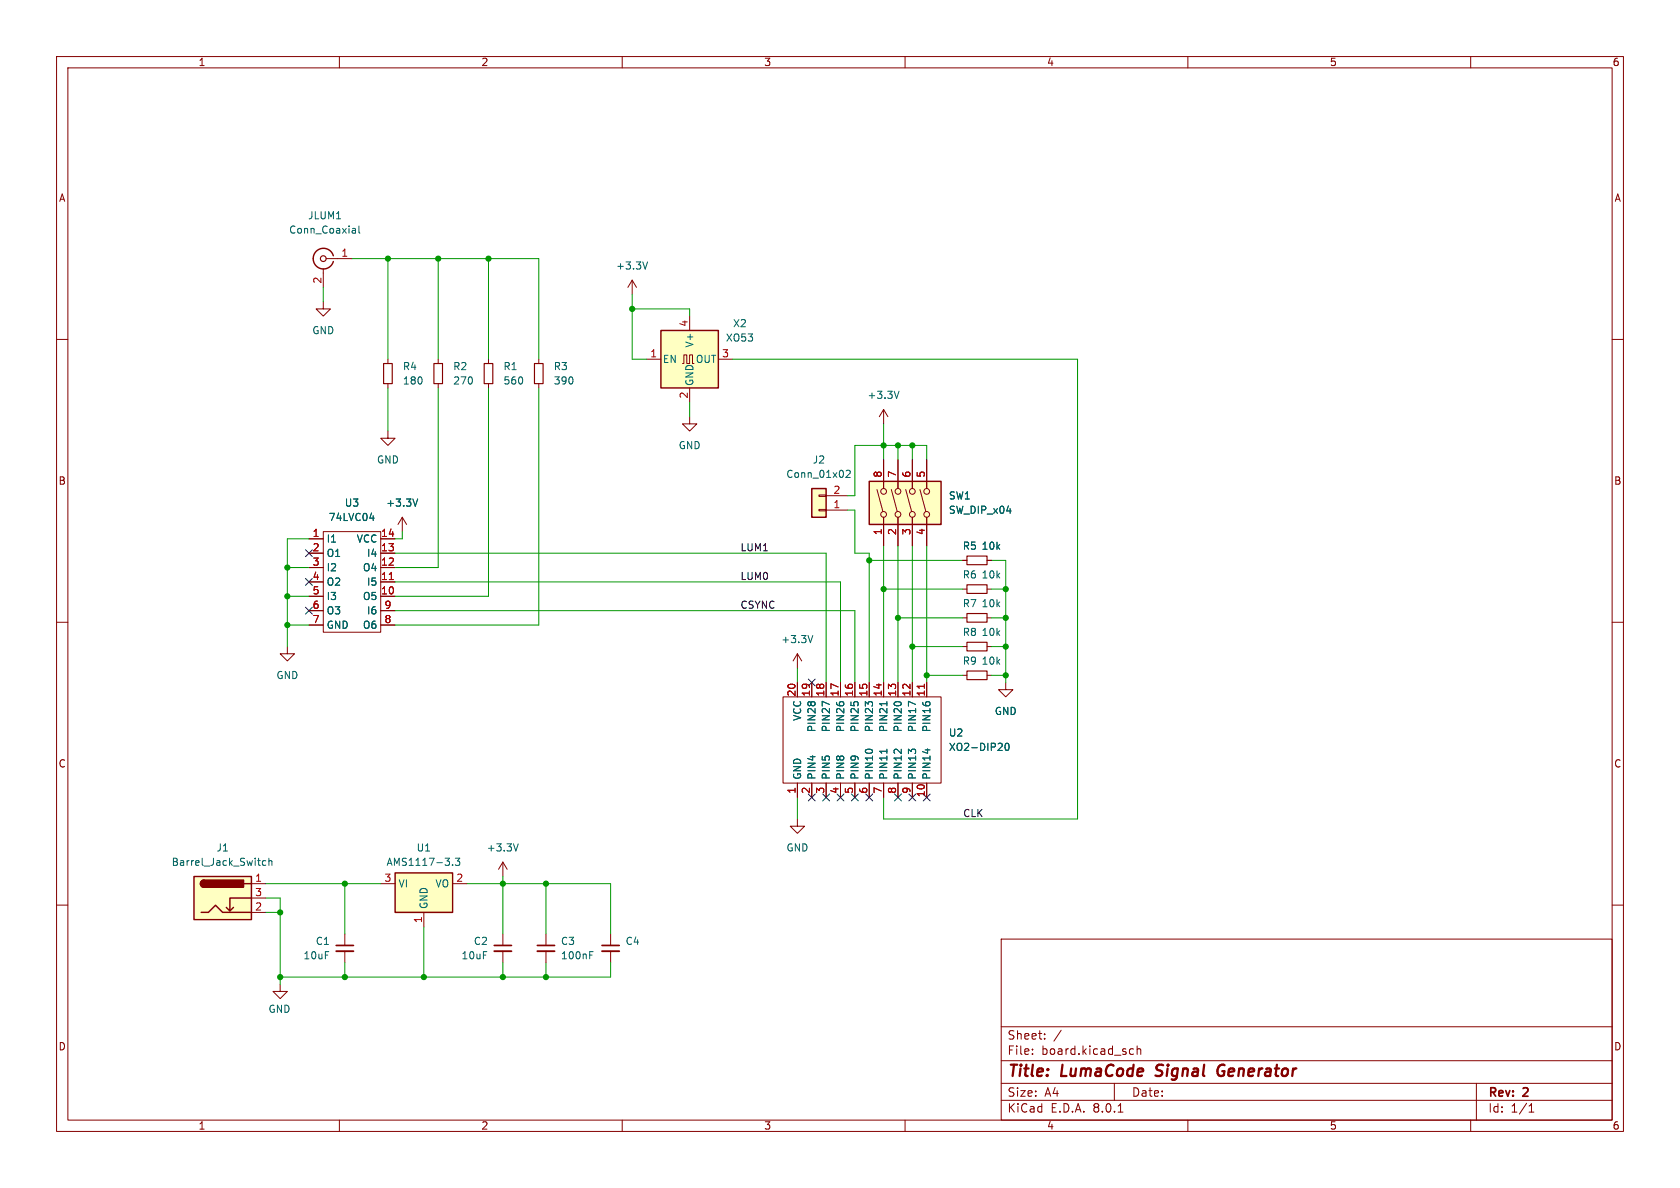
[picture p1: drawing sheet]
<svg xmlns="http://www.w3.org/2000/svg" width="297mm" height="210mm" viewBox="0 0 297 210" stroke-linecap="round" stroke-linejoin="round" font-family="sans-serif">
<g fill="none" stroke="#840000" stroke-width=".18">
<path d="M10 10h277v190h-277zM12 12h273v186h-273zM60 10v2M110 10v2M160 10v2M210 10v2M260 10v2M10 60h2M285 60h2M10 110h2M170.2 114.3h.7M174.5 114.3h.8"/>
<path d="M285 110h2M10 160h2M285 160h2M177 166h108v32h-108zM60 198v2M110 198v2M160 198v2M177 194.5h108M177 191.5h108M177 187.5h108M177 181.5h108M182.5 186.3v.1"/>
<path d="M182.5 185.5v.1M184.7 183.6v.1M184.7 182.8v.1M187.6 182.1l-1.3 2M197 191.5v3M197.7 196.6h.8M199.8 186.3h.6M199.8 185.5h.6M201 185.5l.2-.1 .4 .1 .1 .9M201 184.9v1.5M210 198v2M260 198v2"/>
<path d="M261 191.5v6.5M270.3 196.6h.9M270.3 195.5l.4-.4v1.5"/>
</g>
<path d="M204.3 190.1l.2 .1M204.6 188.4l-.2 .4 .1 .2M216.1 189.4h.4M216.3 188.2a1.13 1.13 0 0 0-1 .7 1.13 1.13 0 0 0 .2 1.2l.3 .1 .5-.1" fill="none" stroke="#840000" stroke-width=".4"/>
<path d="M170.9 113.5h3.6v1.6h-3.6z" fill="none" stroke="#840000" stroke-width=".2"/>
<path d="M69.8 154.3h10.2v7h-10.2z" fill="#ffffc2"/>
<path d="M69.8 154.3h10.2v7h-10.2z" fill="none" stroke="#840000" stroke-width=".25"/>
<path d="M50.8 114.3v1.3h1.3l-1.3 1.2-1.3-1.2h1.3M170.2 109.2h.7M174.5 109.2h.8M67.3 156.2h2.5M80 156.2h2.5M74.9 161.3v2.5" fill="none" stroke="#840000" stroke-width=".18"/>
<path d="M80 152.9v.1M80.5 151.7h.8l-.4 .5 .3 .1v.6l-.2 .1-.5-.1" fill="none" stroke="#006464" stroke-width=".18"/>
<path d="M170.9 108.5h3.6v1.5h-3.6z" fill="none" stroke="#840000" stroke-width=".2"/>
<path d="M34.3 154.9h10.1v7.7h-10.1z" fill="#ffffc2"/>
<path d="M58.9 45.2a1.81 1.81 0 0 0-2.8-1 1.81 1.81 0 0 0 0 3 1.81 1.81 0 0 0 2.8-1M34.3 154.9h10.1v7.7h-10.1zM36.1 155.6a.64 .64 0 0 0-.7 .6 .64 .64 0 0 0 .7 .6M43.2 156.2h1.2M44.4 158.8h-3.8v2.2l-.6-.6M35.6 161.3h1.2l1.3-1.3 1.3 1.3h5M41.3 160.4l-.7 .6" fill="none" stroke="#840000" stroke-width=".25"/>
<g fill="#840000" stroke="#840000" stroke-width=".25">
<path d="M35.6 155.8l.5-.2v1.2a.63 .63 0 0 1-.6-.3 .63 .63 0 0 1 .1-.7z"/>
<path d="M36.1 155.6h7v1.2h-7z"/>
</g>
<g fill="none" stroke="#840000" stroke-width=".18">
<path d="M57.1 53.3v1.3h1.3l-1.3 1.3-1.2-1.3h1.2M57.1 47.5v3.3M57.7 45.7h4.5M111.8 49.5l-.8 1.3M111.8 49.5v2.6M111.8 49.5l.7 1.3M68.6 76.2v1.3h1.2l-1.2 1.2-1.3-1.2h1.3M68.6 63.5v.8M68.6 67.8v.8M77.5 63.5v.8M77.5 67.8v.8M86.4 63.5v.8"/>
<path d="M86.4 67.8v.8M95.2 63.5v.8M95.2 67.8v.8M54.6 95.3h2.5M54.6 97.8h2.5M57.1 94h10.2v17.8h-10.2zM67.3 95.3h2.5M67.3 97.8h2.5M71.1 91.4l.8 1.3M71.1 91.4v2.6M71.1 91.4l-.7 1.3M54.6 105.4h2.5"/>
<path d="M54.6 102.9h2.5M54.6 100.3h2.5M54.6 108h2.5M54.6 110.5h2.5M67.3 105.4h2.5M67.3 102.9h2.5M67.3 100.3h2.5M67.3 108h2.5M67.3 110.5h2.5M141 115.6l-.8 1.2M141 115.6v2.5M141 115.6l.7 1.2"/>
<path d="M170.2 104.1h.7M170.2 119.4h.7M174.5 104.1h.8M174.5 119.4h.8M138.4 123.2h28v15.2h-28zM141 120.7v2.5M141 138.4v2.6M143.5 120.7v2.5M143.5 138.4v2.6M146 120.7v2.5M146 138.4v2.6M148.6 120.7v2.5"/>
<path d="M148.6 138.4v2.6M151.1 120.7v2.5M151.1 138.4v2.6M153.7 120.7v2.5M153.7 138.4v2.6M156.2 120.7v2.5M156.2 138.4v2.6M158.7 120.7v2.5M158.7 138.4v2.6M161.3 120.7v2.5M161.3 138.4v2.6M163.8 120.7v2.5"/>
<path d="M163.8 138.4v2.6M44.4 156.2h2.6M44.4 158.8h2.6M88.9 152.4v2.5M88.9 152.4l.8 1.3M88.9 152.4l-.8 1.3M44.4 161.3h2.6M49.5 174v1.3h-1.2l1.2 1.2 1.3-1.2h-1.3M61 165.1v2M61 168.1v2.1M88.9 165.1v2M88.9 168.1v2.1"/>
<path d="M96.5 165.1v2M96.5 168.1v2.1M107.9 165.1v2M107.9 168.1v2.1"/>
</g>
<g fill="none" stroke="#006464" stroke-width=".18">
<path d="M63.5 39.9v1.1l.1 .2M62.4 40.4h.4v.8M62.8 41.2h-.4M62.8 40.7h-.4M114.5 46.3l-.4 1.3M65.4 91.6h.8M66 91.2v.8M73.8 88.2l-.4 1.3M143.7 112.3l-.4 1.3M142.9 124.1h.3M143.5 124.1h.5M146.6 124.5l-1.2-.5v.8"/>
<path d="M148.5 124.1h.5M151 124.1h.6M153.2 132.5h.8M153.5 124.5l-.5-.5v.8M153.6 124.1h.5M156.8 124v.8M156.8 132.4v.8M158.2 132.5h.4M158.3 124.1h.8M159.3 132.4v.8M161.1 132.9l-.5-.5v.8M161.2 132.5h.5"/>
<path d="M161.9 124.5l-1.3-.5v.8M163.7 124.1h.6M164 132.4v.8M177.8 131.5l.2-.1a.68 .68 0 0 1 .4 .6 .68 .68 0 0 1-.4 .7l-.2-.2-.1-.3zM47 152.2l-.4-.1-.2 .3 .1 .5h.5M47.5 152.3l.2-.2 .3 .1 .1 .8M47.5 151.7v1.3M91.6 149.2l-.4 1.2M104.3 168.8h.4M104.3 168.2h.6"/>
</g>
<g fill="none" stroke="#840000" stroke-width=".2">
<path d="M67.8 64.3h1.5v3.5h-1.5zM76.7 64.3h1.5v3.5h-1.5zM85.6 64.3h1.5v3.5h-1.5zM94.5 64.3h1.5v3.5h-1.5zM170.9 103.4h3.6v1.5h-3.6zM170.9 118.6h3.6v1.5h-3.6z"/>
<circle cx="57.2" cy="45.7" r=".51"/>
</g>
<path d="M59.4 168.1h3.1M87.4 168.1h3M95 168.1h3M106.4 168.1h3.1" fill="none" stroke="#840000" stroke-width=".33"/>
<path d="M59.4 167.1h3.1M87.4 167.1h3M95 167.1h3M106.4 167.1h3.1" fill="none" stroke="#840000" stroke-width=".3"/>
<path d="M68.8 102.5h.7M163.4 121v.7" fill="none" stroke="#a90000" stroke-width=".18"/>
<path d="M143.5 86.4h2.5v5h-2.5z" fill="#ffffc2"/>
<path d="M121.9 73.7v1.2h1.3l-1.3 1.3-1.3-1.3h1.3M156.2 72.4l-.8 1.3M156.2 72.4v2.5M156.2 72.4l.8 1.3M144.8 87.5h1.2v.3h-1.2zM144.8 90h1.2v.3h-1.2zM146 90.2h3.9M146 87.6h3.9" fill="none" stroke="#840000" stroke-width=".18"/>
<path d="M143.5 86.4h2.5v5h-2.5z" fill="none" stroke="#840000" stroke-width=".25"/>
<path d="M158.9 69.2l-.4 1.2M149.6 83.3l.5-.2 .2 .4-.8 .9h.8" fill="none" stroke="#006464" stroke-width=".18"/>
<path d="M116.8 58.4h10.2v10.2h-10.2z" fill="#ffffc2"/>
<path d="M116.8 58.4h10.2v10.2h-10.2z" fill="none" stroke="#840000" stroke-width=".25"/>
<path d="M121.9 55.9v2.5M114.3 63.5h2.5M120.6 64.3h.3v-1.6h.5v1.6h.5v-1.6h.5v1.6h.3M121.9 68.6v2.5M127 63.5h2.5" fill="none" stroke="#840000" stroke-width=".18"/>
<path d="M153.7 85.1h12.7v7.6h-12.7z" fill="#ffffc2"/>
<g fill="none" stroke="#840000" stroke-width=".18">
<path d="M54.6 95.3h2.5M54.6 97.8h2.5M67.3 95.3h2.5M67.3 97.8h2.5M155 86.5l1.1 3.9M156.2 81.3v5.1M156.2 91.4v5.1M157.6 86.5l1 3.9M158.7 81.3v5.1M158.7 91.4v5.1M160.1 86.5l1.1 3.9M161.3 81.3v5.1"/>
<path d="M161.3 91.4v5.1M162.6 86.5l1.1 3.9M163.8 81.3v5.1M163.8 91.4v5.1M170.2 99.1h.7M174.5 99.1h.8M54.6 105.4h2.5M54.6 102.9h2.5M54.6 100.3h2.5M54.6 108h2.5M54.6 110.5h2.5M67.3 105.4h2.5"/>
<path d="M67.3 102.9h2.5M67.3 100.3h2.5M67.3 108h2.5M67.3 110.5h2.5M141 120.7v2.5M141 138.4v2.6M143.5 120.7v2.5M143.5 138.4v2.6M146 120.7v2.5M146 138.4v2.6M148.6 120.7v2.5M148.6 138.4v2.6"/>
<path d="M151.1 120.7v2.5M151.1 138.4v2.6M153.7 120.7v2.5M153.7 138.4v2.6M156.2 120.7v2.5M156.2 138.4v2.6M158.7 120.7v2.5M158.7 138.4v2.6M161.3 120.7v2.5M161.3 138.4v2.6M163.8 120.7v2.5M163.8 138.4v2.6"/>
<path d="M177.8 120.7v1.2h1.3l-1.3 1.3-1.3-1.3h1.3M141 144.8v1.3h1.2l-1.2 1.2-1.3-1.2h1.3"/>
<circle cx="156.2" cy="86.9" r=".51"/>
<circle cx="156.2" cy="90.9" r=".51"/>
<circle cx="158.8" cy="86.9" r=".51"/>
<circle cx="158.8" cy="90.9" r=".51"/>
<circle cx="161.3" cy="86.9" r=".51"/>
<circle cx="161.3" cy="90.9" r=".51"/>
<circle cx="163.8" cy="90.9" r=".51"/>
<circle cx="163.8" cy="86.9" r=".51"/>
</g>
<path d="M153.7 85.1h12.7v7.6h-12.7z" fill="none" stroke="#840000" stroke-width=".25"/>
<path d="M170.9 98.3h3.6v1.5h-3.6z" fill="none" stroke="#840000" stroke-width=".2"/>
<g fill="none" stroke="#009600" stroke-width=".18">
<path d="M57.1 50.8v2.5M62.2 45.7h33v17.8M68.6 45.7v17.8M77.5 45.7v17.8M86.4 45.7v17.8M111.8 52.1v11.4h2.5M111.8 54.6h10.1v1.3M68.6 68.6v7.6M77.5 68.6v31.7h-7.7M86.4 68.6v36.8h-16.6M95.2 68.6v41.9h-25.4M121.9 71.1v2.6"/>
<path d="M129.5 63.5h61v81.3h-34.3v-3.8M156.2 74.9v6.4M158.7 78.7v2.6M161.3 78.7v2.6M54.6 95.3h-3.8v19M69.8 97.8h76.2v22.9M71.1 94v1.3h-1.3M149.9 90.2h1.2v7.6h2.6v22.9M153.7 99.1h16.5M156.2 96.5v24.2M158.7 96.5v24.2M161.3 96.5v24.2"/>
<path d="M163.8 81.3v-2.6h-12.7v8.9h-1.2M163.8 96.5v24.2M175.3 99.1h2.5v21.6M50.8 110.5h3.8M50.8 100.3h3.8M50.8 105.4h3.8M69.8 108h81.3v12.7M69.8 102.9h78.8v17.8M141 118.1v2.6M156.2 104.1h14M158.7 109.2h11.5M161.3 114.3h8.9"/>
<path d="M163.8 119.4h6.4M175.3 119.4h2.5M175.3 114.3h2.5M175.3 109.2h2.5M175.3 104.1h2.5M47 156.2h20.3M47 158.8h2.5v15.2M61 156.2v8.9M82.5 156.2h25.4v8.9M88.9 154.9v10.2M96.5 156.2v8.9M141 141v3.8"/>
<path d="M47 161.3h2.5M61 170.2v2.5M74.9 163.8v8.9M88.9 170.2v2.5M96.5 170.2v2.5M107.9 170.2v2.5h-58.4"/>
</g>
<g fill="none" stroke="#000084" stroke-width=".18">
<path d="M54 97.2l1.2 1.2M55.2 97.2l-1.2 1.2M54 102.3l1.2 1.2M54 107.3l1.2 1.3M55.2 102.3l-1.2 1.2M55.2 107.3l-1.2 1.3M142.9 120l1.2 1.3M144.1 120l-1.2 1.3M142.9 140.4l1.2 1.2M144.1 140.4l-1.2 1.2M145.4 140.4l1.3 1.2M146.7 140.4l-1.3 1.2"/>
<path d="M148 140.4l1.2 1.2M149.2 140.4l-1.2 1.2M150.5 140.4l1.2 1.2M151.7 140.4l-1.2 1.2M153.1 140.4l1.2 1.2M154.3 140.4l-1.2 1.2M158.1 140.4l1.3 1.2M159.4 140.4l-1.3 1.2M160.7 140.4l1.2 1.2M161.9 140.4l-1.2 1.2M163.2 140.4l1.2 1.2M164.4 140.4l-1.2 1.2"/>
</g>
<g fill="none" stroke="#006464" stroke-width=".18">
<path d="M65.4 91.6h.8M66 91.2v.8M73.8 88.2l-.4 1.3M142.9 124.1h.3M143.5 124.1h.5M146.6 124.5l-1.2-.5v.8M148.5 124.1h.5M151 124.1h.6M153.2 132.5h.8M153.5 124.5l-.5-.5v.8M153.6 124.1h.5M156.8 124v.8"/>
<path d="M156.8 132.4v.8M158.2 132.5h.4M158.3 124.1h.8M159.3 132.4v.8M161.1 132.9l-.5-.5v.8M161.2 132.5h.5M161.9 124.5l-1.3-.5v.8M163.7 124.1h.6M164 132.4v.8M177.8 131.5l.2-.1a.68 .68 0 0 1 .4 .6 .68 .68 0 0 1-.4 .7l-.2-.2-.1-.3z"/>
</g>
<path d="M68.8 102.5h.7M163.4 121v.7" fill="none" stroke="#a90000" stroke-width=".18"/>
<g fill="#009600" stroke="#009600" stroke-width=".18">
<circle cx="50.8" cy="110.5" r=".46"/>
<circle cx="50.8" cy="105.4" r=".46"/>
<circle cx="50.8" cy="100.3" r=".46"/>
<circle cx="88.9" cy="156.2" r=".46"/>
<circle cx="153.7" cy="99.1" r=".46"/>
<circle cx="156.2" cy="104.1" r=".46"/>
<circle cx="177.8" cy="119.4" r=".46"/>
<circle cx="177.8" cy="114.3" r=".46"/>
<circle cx="158.7" cy="109.2" r=".46"/>
<circle cx="177.8" cy="109.2" r=".46"/>
<circle cx="161.3" cy="114.3" r=".46"/>
<circle cx="163.8" cy="119.4" r=".46"/>
<circle cx="177.8" cy="104.1" r=".46"/>
<circle cx="68.6" cy="45.7" r=".46"/>
<circle cx="77.5" cy="45.7" r=".46"/>
<circle cx="86.4" cy="45.7" r=".46"/>
<circle cx="61" cy="172.7" r=".46"/>
<circle cx="61" cy="156.2" r=".46"/>
<circle cx="88.9" cy="172.7" r=".46"/>
<circle cx="96.5" cy="172.7" r=".46"/>
<circle cx="96.5" cy="156.2" r=".46"/>
<circle cx="74.9" cy="172.7" r=".46"/>
<circle cx="49.5" cy="161.3" r=".46"/>
<circle cx="49.5" cy="172.7" r=".46"/>
<circle cx="161.3" cy="78.7" r=".46"/>
<circle cx="158.7" cy="78.7" r=".46"/>
<circle cx="156.2" cy="78.7" r=".46"/>
<circle cx="111.8" cy="54.6" r=".46"/>
</g>
<g font-size="2.8" fill="#840000">
<text x="178" y="190.9">Title:</text>
<text x="187.7" y="190.9">LumaCode</text>
<text x="205.2" y="190.9">Signal</text>
<text x="216.9" y="190.9">Generator</text>
</g>
<g font-size="2.1" fill="#840000">
<text x="178" y="184">Sheet:</text>
<text x="178" y="186.7">File:</text>
<text x="184.1" y="186.7">board.kicad_sch</text>
<text x="178" y="196.9">KiCad</text>
<text x="178" y="194.1">Size:</text>
<text x="184.7" y="194.1">A4</text>
<text x="185.7" y="196.9">E.D.A.</text>
<text x="193.3" y="196.9">8.0.1</text>
<text x="200" y="194.1">Date:</text>
<text x="263" y="194.3">Rev:</text>
<text x="263" y="196.9">Id:</text>
<text x="267.1" y="196.9">1/1</text>
<text x="269.4" y="194.3">2</text>
</g>
<g font-size="1.8" fill="#840000">
<text x="35" y="11.9">1</text>
<text x="85" y="11.9">2</text>
<text x="135" y="11.9">3</text>
<text x="185" y="11.9">4</text>
<text x="235" y="11.9">5</text>
<text x="285" y="11.9">6</text>
<text x="10.3" y="35.9">A</text>
<text x="285.3" y="35.9">A</text>
<text x="10.3" y="85.9">B</text>
<text x="285.3" y="85.9">B</text>
<text x="10.3" y="135.9">C</text>
<text x="285.3" y="135.9">C</text>
<text x="10.3" y="185.9">D</text>
<text x="285.3" y="185.9">D</text>
<text x="35" y="199.9">1</text>
<text x="85" y="199.9">2</text>
<text x="135" y="199.9">3</text>
<text x="185" y="199.9">4</text>
<text x="235" y="199.9">5</text>
<text x="285" y="199.9">6</text>
</g>
<g font-size="1.8" fill="#006464">
<text x="51" y="41.5">Conn_Coaxial</text>
<text x="54.4" y="39">JLUM1</text>
<text x="108.8" y="47.9">+3.3V</text>
<text x="55.1" y="59.3">GND</text>
<text x="129.5" y="58">X2</text>
<text x="71.1" y="65.6">R4</text>
<text x="80" y="65.6">R2</text>
<text x="88.9" y="65.6">R1</text>
<text x="97.8" y="65.6">R3</text>
<text x="117.1" y="64.4">EN</text>
<text x="122.8" y="61.5" transform="rotate(-90 122.8 61.5)">V+</text>
<text x="122.9" y="64.4">OUT</text>
<text x="128.2" y="60.6">XO53</text>
<text x="71.1" y="68.2">180</text>
<text x="80" y="68.2">270</text>
<text x="88.9" y="68.2">560</text>
<text x="97.8" y="68.2">390</text>
<text x="122.8" y="68.3" transform="rotate(-90 122.8 68.3)">GND</text>
<text x="153.3" y="70.7">+3.3V</text>
<text x="66.5" y="82.1">GND</text>
<text x="119.9" y="79.6">GND</text>
<text x="143.6" y="82.1">J2</text>
<text x="60.9" y="89.8">U3</text>
<text x="68.2" y="89.8">+3.3V</text>
<text x="138.9" y="84.7">Conn_01x02</text>
<text x="167.6" y="88.5">SW1</text>
<text x="58" y="92.3">74LVC04</text>
<text x="167.6" y="91">SW_DIP_x04</text>
<text x="57.7" y="96.1">I1</text>
<text x="57.7" y="98.7">O1</text>
<text x="57.7" y="101.2">I2</text>
<text x="63" y="96.1">VCC</text>
<text x="64.1" y="101.2">O4</text>
<text x="64.8" y="98.7">I4</text>
<text x="170.1" y="97.4">R5</text>
<text x="173.4" y="97.4">10k</text>
<text x="57.7" y="103.7">O2</text>
<text x="57.7" y="106.3">I3</text>
<text x="64.1" y="106.3">O5</text>
<text x="64.8" y="103.7">I5</text>
<text x="170.1" y="107.5">R7</text>
<text x="170.1" y="102.5">R6</text>
<text x="173.4" y="107.5">10k</text>
<text x="173.4" y="102.5">10k</text>
<text x="57.7" y="108.8">O3</text>
<text x="57.7" y="111.4">GND</text>
<text x="64.1" y="111.4">O6</text>
<text x="64.8" y="108.8">I6</text>
<text x="138" y="113.9">+3.3V</text>
<text x="170.1" y="112.6">R8</text>
<text x="173.4" y="112.6">10k</text>
<text x="170.1" y="117.7">R9</text>
<text x="173.4" y="117.7">10k</text>
<text x="48.8" y="120.2">GND</text>
<text x="141.8" y="127.5" transform="rotate(-90 141.8 127.5)">VCC</text>
<text x="144.4" y="129.5" transform="rotate(-90 144.4 129.5)">PIN28</text>
<text x="146.9" y="129.5" transform="rotate(-90 146.9 129.5)">PIN27</text>
<text x="149.5" y="129.5" transform="rotate(-90 149.5 129.5)">PIN26</text>
<text x="152" y="129.5" transform="rotate(-90 152 129.5)">PIN25</text>
<text x="154.5" y="129.5" transform="rotate(-90 154.5 129.5)">PIN23</text>
<text x="157.1" y="129.5" transform="rotate(-90 157.1 129.5)">PIN21</text>
<text x="159.6" y="129.5" transform="rotate(-90 159.6 129.5)">PIN20</text>
<text x="162.2" y="129.5" transform="rotate(-90 162.2 129.5)">PIN17</text>
<text x="164.7" y="129.5" transform="rotate(-90 164.7 129.5)">PIN16</text>
<text x="167.6" y="130.4">U2</text>
<text x="175.8" y="126.6">GND</text>
<text x="141.8" y="137.9" transform="rotate(-90 141.8 137.9)">GND</text>
<text x="144.4" y="137.9" transform="rotate(-90 144.4 137.9)">PIN4</text>
<text x="146.9" y="137.9" transform="rotate(-90 146.9 137.9)">PIN5</text>
<text x="149.5" y="137.9" transform="rotate(-90 149.5 137.9)">PIN8</text>
<text x="152" y="137.9" transform="rotate(-90 152 137.9)">PIN9</text>
<text x="154.5" y="137.9" transform="rotate(-90 154.5 137.9)">PIN10</text>
<text x="157.1" y="137.9" transform="rotate(-90 157.1 137.9)">PIN11</text>
<text x="159.6" y="137.9" transform="rotate(-90 159.6 137.9)">PIN12</text>
<text x="162.2" y="137.9" transform="rotate(-90 162.2 137.9)">PIN13</text>
<text x="164.7" y="137.9" transform="rotate(-90 164.7 137.9)">PIN14</text>
<text x="167.6" y="132.9">XO2-DIP20</text>
<text x="30.3" y="153.3">Barrel_Jack_Switch</text>
<text x="38.2" y="150.7">J1</text>
<text x="68.2" y="153.3">AMS1117-3.3</text>
<text x="73.6" y="150.7">U1</text>
<text x="86" y="150.7">+3.3V</text>
<text x="138.9" y="150.7">GND</text>
<text x="70.4" y="157.1">VI</text>
<text x="75.8" y="160.8" transform="rotate(-90 75.8 160.8)">GND</text>
<text x="76.9" y="157.1">VO</text>
<text x="55.7" y="167.2">C1</text>
<text x="83.7" y="167.2">C2</text>
<text x="99.1" y="167.2">C3</text>
<text x="110.5" y="167.2">C4</text>
<text x="53.6" y="169.8">10uF</text>
<text x="81.5" y="169.8">10uF</text>
<text x="99.1" y="169.8">100nF</text>
<text x="47.4" y="179.2">GND</text>
</g>
<g font-size="1.8" fill="#a90000">
<text x="60.3" y="45.5">1</text>
<text x="56.9" y="50.2" transform="rotate(-90 56.9 50.2)">2</text>
<text x="121.7" y="57.9" transform="rotate(-90 121.7 57.9)">4</text>
<text x="114.9" y="63.2">1</text>
<text x="127.6" y="63.2">3</text>
<text x="121.7" y="70.6" transform="rotate(-90 121.7 70.6)">2</text>
<text x="147.2" y="89.9">1</text>
<text x="147.2" y="87.4">2</text>
<text x="156" y="84.5" transform="rotate(-90 156 84.5)">8</text>
<text x="158.5" y="84.5" transform="rotate(-90 158.5 84.5)">7</text>
<text x="161" y="84.5" transform="rotate(-90 161 84.5)">6</text>
<text x="163.6" y="84.5" transform="rotate(-90 163.6 84.5)">5</text>
<text x="55.2" y="95">1</text>
<text x="67.3" y="95">14</text>
<text x="156" y="94.7" transform="rotate(-90 156 94.7)">1</text>
<text x="158.5" y="94.7" transform="rotate(-90 158.5 94.7)">2</text>
<text x="161" y="94.7" transform="rotate(-90 161 94.7)">3</text>
<text x="163.6" y="94.7" transform="rotate(-90 163.6 94.7)">4</text>
<text x="55.2" y="97.5">2</text>
<text x="55.2" y="100.1">3</text>
<text x="67.3" y="100.1">12</text>
<text x="67.3" y="97.5">13</text>
<text x="55.2" y="102.6">4</text>
<text x="55.2" y="105.2">5</text>
<text x="55.2" y="107.7">6</text>
<text x="67.3" y="105.2">10</text>
<text x="67.3" y="102.6">11</text>
<text x="67.9" y="107.7">9</text>
<text x="55.2" y="110.2">7</text>
<text x="67.9" y="110.2">8</text>
<text x="140.7" y="123.2" transform="rotate(-90 140.7 123.2)">20</text>
<text x="143.3" y="123.2" transform="rotate(-90 143.3 123.2)">19</text>
<text x="145.8" y="123.2" transform="rotate(-90 145.8 123.2)">18</text>
<text x="148.3" y="123.2" transform="rotate(-90 148.3 123.2)">17</text>
<text x="150.9" y="123.2" transform="rotate(-90 150.9 123.2)">16</text>
<text x="153.4" y="123.2" transform="rotate(-90 153.4 123.2)">15</text>
<text x="156" y="123.2" transform="rotate(-90 156 123.2)">14</text>
<text x="158.5" y="123.2" transform="rotate(-90 158.5 123.2)">13</text>
<text x="161" y="123.2" transform="rotate(-90 161 123.2)">12</text>
<text x="163.6" y="123.2" transform="rotate(-90 163.6 123.2)">11</text>
<text x="140.7" y="140.4" transform="rotate(-90 140.7 140.4)">1</text>
<text x="143.3" y="140.4" transform="rotate(-90 143.3 140.4)">2</text>
<text x="145.8" y="140.4" transform="rotate(-90 145.8 140.4)">3</text>
<text x="148.3" y="140.4" transform="rotate(-90 148.3 140.4)">4</text>
<text x="150.9" y="140.4" transform="rotate(-90 150.9 140.4)">5</text>
<text x="153.4" y="140.4" transform="rotate(-90 153.4 140.4)">6</text>
<text x="156" y="140.4" transform="rotate(-90 156 140.4)">7</text>
<text x="158.5" y="140.4" transform="rotate(-90 158.5 140.4)">8</text>
<text x="161" y="140.4" transform="rotate(-90 161 140.4)">9</text>
<text x="163.6" y="141" transform="rotate(-90 163.6 141)">10</text>
<text x="45" y="156">1</text>
<text x="67.9" y="156">3</text>
<text x="80.6" y="156">2</text>
<text x="45" y="161">2</text>
<text x="45" y="158.5">3</text>
<text x="74.7" y="163.3" transform="rotate(-90 74.7 163.3)">1</text>
</g>
<g font-size="1.8" fill="#0f0f0f">
<text x="130.8" y="97.5">LUM1</text>
<text x="130.8" y="107.7">CSYNC</text>
<text x="130.8" y="102.6">LUM0</text>
<text x="170.2" y="144.5">CLK</text>
</g>
</svg>
